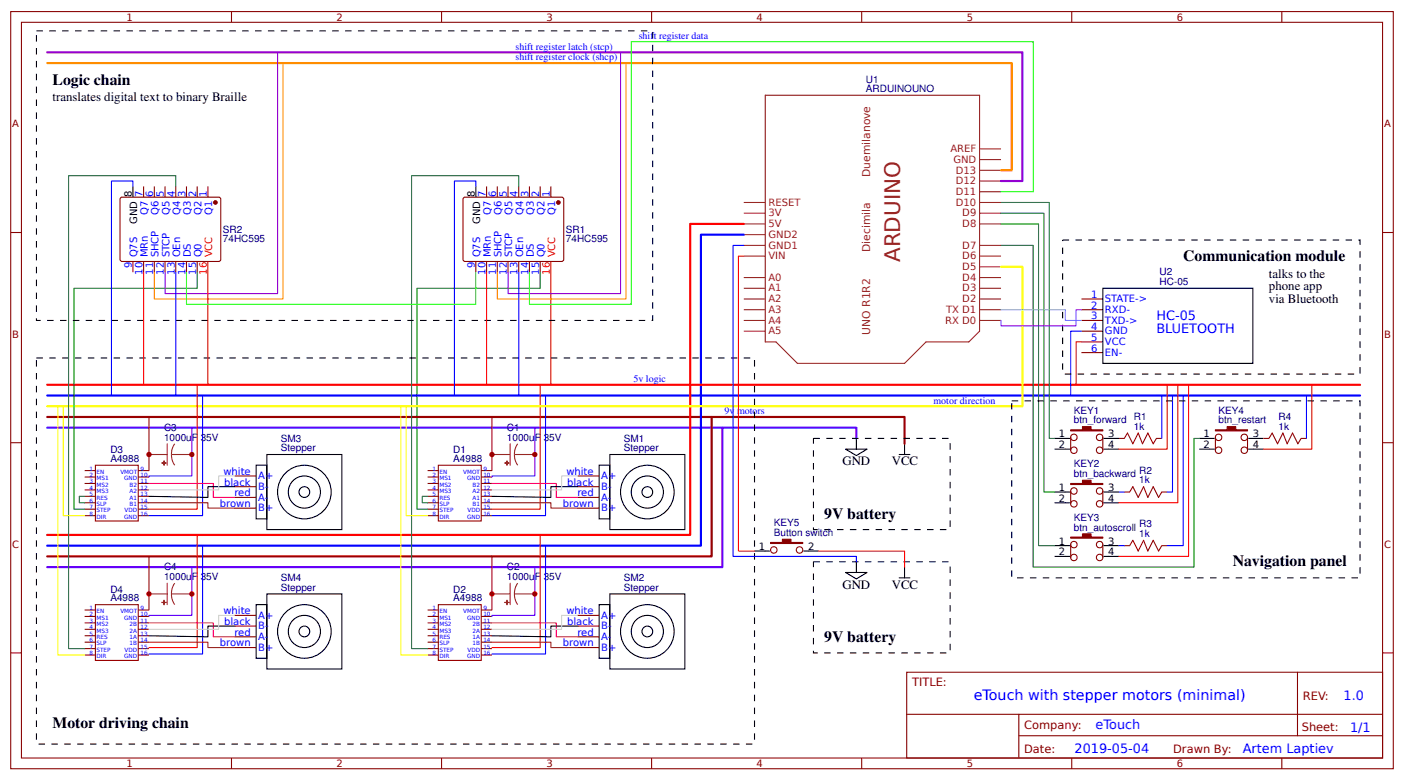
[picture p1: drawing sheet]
<svg xmlns="http://www.w3.org/2000/svg" width="347mm" height="192mm" viewBox="0 0 347 192" stroke-linecap="round" stroke-linejoin="round" font-family="sans-serif">
<g fill="none" stroke="#800" stroke-width=".26">
<path d="M2.6 2.9h341.4v186.8h-341.4zM5.3 5.5h336v181.5h-336zM57.1 2.9v2.6M109 2.9v2.6M160.9 2.9v2.6M212.7 2.9v2.6M264.6 2.9v2.6M316.4 2.9v2.6M2.6 57.4h2.7M29.9 48.7h24.3l.3 .5-.1 15-.4 .3-24.1-.1-.3-.4v-14.8zM35.5 46v2.6M38.1 46v2.6"/>
<path d="M40.7 46v2.6M43.4 46v2.6M46 46v2.6M48.7 46v2.6M51.3 46v2.6M114.6 48.7h24.3l.3 .5-.1 15-.5 .3-24-.1-.3-.4v-14.8zM120.1 46v2.6M122.8 46v2.6M125.4 46v2.6M128.1 46v2.6M130.7 46v2.6M133.3 46v2.6"/>
<path d="M136 46v2.6M341.3 57.4h2.7M32.8 64.5v2.7M35.5 64.5v2.7M38.1 64.5v2.7M40.7 64.5v2.7M43.4 64.5v2.7M46 64.5v2.7M48.7 64.5v2.7M117.5 64.5v2.7M120.1 64.5v2.7M122.8 64.5v2.7"/>
<path d="M125.4 64.5v2.7M128.1 64.5v2.7M130.7 64.5v2.7M133.3 64.5v2.7M267 73.8h5.3M267 76.4h5.3M267 79.1h5.3M267 81.7h5.3M267 84.3h5.3M267 87h5.3M2.6 109.2h2.7M20.9 116.1h2.6"/>
<path d="M20.9 117.7h2.6M20.9 119.3h2.6M34.1 116.1h2.7M34.1 117.7h2.7M34.1 119.3h2.7M57.9 117.4h5.3M105.6 116.1h2.6M105.6 117.7h2.6M105.6 119.3h2.6M118.8 116.1h2.6M118.8 117.7h2.6M118.8 119.3h2.6"/>
<path d="M142.6 117.4h5.3M264.3 107.9v3.2M272.3 107.9v3.2M276.2 108.2h1.3M285.5 108.2h1.3M300 107.9v3.2M308 107.9v3.2M311.9 108.2h1.4M321.2 108.2h1.3M341.3 109.2h2.7M20.9 120.9h2.6M20.9 122.4h2.6"/>
<path d="M20.9 124h2.6M20.9 125.6h2.6M20.9 127.2h2.6M34.1 120.9h2.7M34.1 122.4h2.7M34.1 124h2.7M34.1 125.6h2.7M34.1 127.2h2.7M57.9 125.4h5.3M57.9 122.7h5.3M57.9 120.1h5.3M105.6 120.9h2.6"/>
<path d="M105.6 122.4h2.6M105.6 124h2.6M105.6 125.6h2.6M105.6 127.2h2.6M118.8 120.9h2.6M118.8 122.4h2.6M118.8 124h2.6M118.8 125.6h2.6M118.8 127.2h2.6M142.6 125.4h5.3M142.6 122.7h5.3M142.6 120.1h5.3"/>
<path d="M264.3 121.1v3.2M264.3 134.4v3.1M272.3 121.1v3.2M272.3 134.4v3.1M277.5 121.4h1.4M277.5 134.6h1.4M286.8 121.4h1.3M286.8 134.6h1.3M20.9 150.5h2.6M20.9 152.1h2.6M20.9 153.7h2.6M20.9 155.3h2.6"/>
<path d="M20.9 156.8h2.6M20.9 158.4h2.6M34.1 150.5h2.7M34.1 152.1h2.7M34.1 153.7h2.7M34.1 155.3h2.7M34.1 156.8h2.7M34.1 158.4h2.7M57.9 159.8h5.3M57.9 157.1h5.3M57.9 154.5h5.3M57.9 151.8h5.3"/>
<path d="M105.6 150.5h2.6M105.6 152.1h2.6M105.6 153.7h2.6M105.6 155.3h2.6M105.6 156.8h2.6M105.6 158.4h2.6M118.8 150.5h2.6M118.8 152.1h2.6M118.8 153.7h2.6M118.8 155.3h2.6M118.8 156.8h2.6M118.8 158.4h2.6"/>
<path d="M142.6 159.8h5.3M142.6 157.1h5.3M142.6 154.5h5.3M142.6 151.8h5.3M2.6 161.1h2.7M20.9 160h2.6M20.9 161.6h2.6M34.1 160h2.7M34.1 161.6h2.7M105.6 160h2.6M105.6 161.6h2.6M118.8 160h2.6"/>
<path d="M118.8 161.6h2.6M223.8 165.8h117.5v21.2h-117.5zM223.9 176.2h117.3M251.5 176.2v10.6M320.3 165.9v15.6M341.3 161.1h2.7M57.1 187v2.7M109 187v2.7M160.9 187v2.7M212.7 187v2.7M251.5 181.5h89.7M264.6 187v2.7"/>
<path d="M316.4 187v2.7"/>
<circle cx="265.1" cy="111.1" r=".8"/>
<circle cx="265.1" cy="107.9" r=".8"/>
<circle cx="271.5" cy="107.9" r=".8"/>
<circle cx="271.5" cy="111.1" r=".8"/>
<circle cx="300.8" cy="107.9" r=".8"/>
<circle cx="300.8" cy="111.1" r=".8"/>
<circle cx="307.2" cy="107.9" r=".8"/>
<circle cx="307.2" cy="111.1" r=".8"/>
<circle cx="191" cy="135.7" r=".8"/>
<circle cx="197.4" cy="135.7" r=".8"/>
<circle cx="265.1" cy="124.3" r=".8"/>
<circle cx="265.1" cy="134.4" r=".8"/>
<circle cx="265.1" cy="137.5" r=".8"/>
<circle cx="265.1" cy="121.1" r=".8"/>
<circle cx="271.5" cy="137.5" r=".8"/>
<circle cx="271.5" cy="134.4" r=".8"/>
<circle cx="271.5" cy="124.3" r=".8"/>
<circle cx="271.5" cy="121.1" r=".8"/>
</g>
<g fill="none" stroke="#8d2323" stroke-width=".26">
<path d="M188.9 23.5h52.9v58.2l-2.6 2.6h-10.6l-5.3 5.3h-26.5l-5.2-5.3h-2.7zM241.8 39.4h5.3M241.8 36.7h5.3M183.6 55.2h5.3M183.6 52.6h5.3M183.6 50h5.3M183.6 57.9h5.3M241.8 55.2h5.3M241.8 52.6h5.3M241.8 50h5.3M241.8 47.3h5.3M241.8 44.7h5.3"/>
<path d="M241.8 42h5.3M183.6 79.1h5.3M183.6 76.4h5.3M183.6 73.8h5.3M183.6 71.1h5.3M183.6 68.5h5.3M183.6 63.2h5.3M183.6 60.5h5.3M241.8 79.1h5.3M241.8 76.4h5.3M241.8 73.8h5.3M241.8 71.1h5.3"/>
<path d="M241.8 68.5h5.3M241.8 65.8h5.3M241.8 63.2h5.3M241.8 60.5h5.3M183.6 81.7h5.3M36.8 112.1h4.5M41.3 109.5v5.3M42.3 112.1l.2 1.4 .6 1.3M42.3 112.1h5.1M43.1 109.5l-.6 1.2-.2 1.4M121.4 112.1h4.5M125.9 109.5v5.3"/>
<path d="M127 112.1l.2 1.4 .6 1.3M127 112.1h5M127.8 109.5l-.6 1.2-.2 1.4M36.8 146.5h4.5M41.3 143.9v5.3M42.3 146.5l.2 1.4 .6 1.3M42.3 146.5h5.1M43.1 143.9l-.6 1.2-.2 1.4M121.4 146.5h4.5M125.9 143.9v5.3M127 146.5l.2 1.4 .6 1.3M127 146.5h5"/>
<path d="M127.8 143.9l-.6 1.2-.2 1.4"/>
</g>
<g fill="#800" stroke="#800" stroke-width=".26">
<path d="M264.3 106h2.9v-.7h2.1v.7h3v.3h-8z"/>
<path d="M264.3 119.3h2.9v-.8h2.1v.8h3v.2h-8z"/>
<path d="M264.3 132.5h2.9v-.8h2.1v.8h3v.3h-8z"/>
<path d="M300 106h2.9v-.7h2.2v.7h2.9v.3h-8z"/>
<path d="M190.2 133.8h2.9v-.8h2.2v.8h2.9v.3h-8z"/>
<circle cx="137.8" cy="50" r=".4"/>
<circle cx="53.2" cy="50" r=".4"/>
</g>
<g fill="none" stroke="#000" stroke-width=".26">
<path d="M32.8 46v2.6M117.5 46v2.6M272.3 71.1h37v18.5h-37zM63.2 114.8h2.7v13.2h-2.7zM65.9 112.1h18.5v18.6h-18.5zM147.9 114.8h2.6v13.2h-2.6zM150.5 112.1h18.6v18.6h-18.6zM208.8 110.8h5.2l-2.6 1.6zM211.4 108.2v2.6M222 112.1h2.6M223.3 109.5v2.6M260.3 108.2h3.8"/>
<path d="M260.3 110.8h3.8M272.5 108.2h3.7M272.5 110.8h3.7M296.1 108.2h3.7M296.1 110.8h3.7M308.2 108.2h3.7M308.2 110.8h3.7M57.9 120.1h-6.6v2.6l-14.5-.3M142.6 120.1h-6.6v2.6l-14.6-.3M186.3 135.9h3.7M198.4 135.9h3.7M211.4 138.6v2.6"/>
<path d="M223.3 139.9v2.7M260.3 121.4h3.8M260.3 124h3.8M260.3 134.6h3.8M260.3 137.3h3.8M272.5 121.4h3.7M272.5 124h3.7M272.5 134.6h3.7M272.5 137.3h3.7M57.9 154.5h-6.6v2.6l-14.5-.3M63.2 149.2h2.7v13.2h-2.7zM65.9 146.5h18.5v18.5h-18.5z"/>
<path d="M142.6 154.5h-6.6v2.6l-14.6-.3M147.9 149.2h2.6v13.2h-2.6zM150.5 146.5h18.6v18.5h-18.6zM208.8 141.2h5.2l-2.6 1.6zM222 142.6h2.6"/>
<circle cx="75.1" cy="121.4" r="6.6"/>
<circle cx="75.1" cy="121.4" r="4"/>
<circle cx="75.1" cy="121.4" r="1.32"/>
<circle cx="159.8" cy="121.4" r="6.6"/>
<circle cx="159.8" cy="121.4" r="4"/>
<circle cx="159.8" cy="121.4" r="1.32"/>
<circle cx="75.1" cy="155.8" r="6.6"/>
<circle cx="75.1" cy="155.8" r="4"/>
<circle cx="75.1" cy="155.8" r="1.32"/>
<circle cx="159.8" cy="155.8" r="6.6"/>
<circle cx="159.8" cy="155.8" r="4"/>
<circle cx="159.8" cy="155.8" r="1.32"/>
</g>
<g fill="none" stroke="#f00" stroke-width=".26">
<path d="M35.5 67.2v27.7M51.3 64.5v30.4M120.1 67.2v27.7M136 64.5v30.4M183.6 63.2h-1.3v72.7h4M48.7 94.9v30.7h-11.9M133.3 94.9v30.7h-11.9M267 84.3h-1.4v10.6M288.1 94.9v15.9h-11.9M290.8 94.9v29.1h-14.6M293.4 94.9v42.4h-17.2M323.8 94.9v15.9h-11.9"/>
<path d="M48.7 132v27.8h-11.9M133.3 132v27.8h-11.9M202.1 135.9h21.2v4"/>
</g>
<path d="M23.5 114.8h10.6v13.7h-10.6zM36.8 102.9v13.2M108.2 114.8h10.6v13.7h-10.6zM121.4 102.9v13.2M36.8 137.3v13.2M121.4 137.3v13.2M23.5 149.2h10.6v13.7h-10.6zM108.2 149.2h10.6v13.7h-10.6z" fill="none" stroke="#900" stroke-width=".26"/>
<path d="M43.4 46v-2.7h-26.5v116.7h4M128.1 46v-2.7h-26.5v116.7h4M247.1 50h11.9v58.2h1.3M247.1 52.6h10.6v68.8h2.6M247.1 55.2h9.3v79.4h3.9M48.7 67.2v3.9h-30.4v54.5h2.6M133.3 67.2v3.9h-30.4v54.5h2.7M247.1 60.5h8v79.4h39.6v-31.7h1.4M20.9 122.4h-1.3v1.6h1.3M105.6 122.4h-1.4v1.6h1.4" fill="none" stroke="#080" stroke-width=".26"/>
<path d="M183.6 55.2h-13.2v39.7h-158.8M335.8 94.9h-165.4v37.1h-158.8" fill="none" stroke="#f00" stroke-width=".53"/>
<path d="M183.6 57.9h-10.6v39.7h-161.4M335.8 97.6h-162.8v37h-161.4" fill="none" stroke="#00f" stroke-width=".53"/>
<path d="M11.6 15.6h238.2v26.4h-2.7" fill="none" stroke="#ff8c00" stroke-width=".53"/>
<path d="M11.6 12.9h240.8v31.8h-5.3" fill="none" stroke="#9400d3" stroke-width=".53"/>
<path d="M68.5 12.9v59.5h-27.8v-5.2M153.2 12.9v59.5h-27.8v-5.2" fill="none" stroke="#9400d3" stroke-width=".26"/>
<path d="M69.8 15.6v58.2h-31.7v-6.6M154.5 15.6v58.2h-31.7v-6.6" fill="none" stroke="#ff8c00" stroke-width=".26"/>
<g fill="none" stroke="#00f" stroke-width=".26">
<path d="M32.8 46v-1.3h-5.3v52.9M117.5 46v-1.3h-5.3v52.9M43.4 67.2v30.4M128.1 67.2v30.4M183.6 60.5h-2.6v76.8h30.4v1.3M50 97.6v29.6h-13.2M134.7 97.6v29.6h-13.3M267 81.7h-2.7v15.9M285.5 97.6h1.3v10.6M289.5 97.6v23.8h-1.4M292.1 97.6v37h-4M322.5 97.6v10.6"/>
<path d="M50 134.6v26.7h-13.2M134.7 134.6v26.7h-13.3M276.2 121.4h1.3M276.2 134.6h1.3"/>
</g>
<path d="M11.6 105.5h199.8v2.7M178.3 105.5v34.4h-166.7" fill="none" stroke="#60f" stroke-width=".53"/>
<path d="M11.6 102.9h211.7v6.6M175.7 102.9v34.4h-164.1" fill="none" stroke="#900" stroke-width=".53"/>
<path d="M247.1 47.3h8v-37h-99.3v64.8h-25.1v-7.9" fill="none" stroke="#0f0" stroke-width=".26"/>
<path d="M247.1 65.8h5.3v34.4h-240.8" fill="none" stroke="#ff0" stroke-width=".53"/>
<path d="M14.3 100.2v61.4h6.6M15.6 100.2v27h5.3M99 100.2v61.4h6.6M100.3 100.2v27h5.3" fill="none" stroke="#ff0" stroke-width=".26"/>
<path d="M277.5 108.2l.8-1.4 1.4 2.7 1.3-2.7 1 2.7 1.4-2.7 1.3 2.7 .8-1.3M313.3 108.2l.8-1.4 1.3 2.7 1.3-2.7 1.1 2.7 1.3-2.7 1.3 2.7 .8-1.3M278.9 121.4l.8-1.3 1.3 2.6 1.3-2.6 1.1 2.6 1.3-2.6 1.3 2.6 .8-1.3M278.9 134.6l.8-1.3 1.3 2.6 1.3-2.6 1.1 2.6 1.3-2.6 1.3 2.6 .8-1.3" fill="none" stroke="#a00000" stroke-width=".26"/>
<g fill="#8d2323" stroke="#8d2323" stroke-width=".26">
<path d="M125.1 113.7l.1 1.1z"/>
<path d="M124.6 114.2h1.1z"/>
<path d="M125.1 148.1l.1 1.1z"/>
<path d="M124.6 148.6h1.1z"/>
<path d="M40.5 113.7v1.1z"/>
<path d="M40 114.2h1z"/>
<path d="M40.5 148.1v1.1z"/>
<path d="M40 148.6h1z"/>
</g>
<path d="M47.4 105.5v11.9h-10.6v.3M132 105.5v11.9h-10.6v.3M47.4 139.9v11.9h-10.6v.3M132 139.9v11.9h-10.6v.3" fill="none" stroke="#60f" stroke-width=".26"/>
<path d="M9 7.6h152.1v71.5h-152.1zM262.3 59.2h73.5v33.1h-73.5zM9 88.3h177.3v95.3h-177.3zM249.8 98.9h86v43.7h-86zM200.8 108.2h33.8v22.5h-33.8zM200.8 138.6h33.8v22.5h-33.8z" fill="none" stroke="#000" stroke-width=".26" stroke-dasharray="1.6 1.6" stroke-linecap="butt"/>
<path d="M36.8 124h14.5v1.4h6.6M121.4 124h14.6v1.4h6.6M36.8 158.4h14.5v1.4h6.6M121.4 158.4h14.6v1.4h6.6" fill="none" stroke="#930" stroke-width=".26"/>
<path d="M36.8 119.3h15.9v3.4h5.2M121.4 119.3h15.9v3.4h5.3M36.8 153.7h15.9v3.4h5.2M121.4 153.7h15.9v3.4h5.3" fill="none" stroke="#f06" stroke-width=".26"/>
<path d="M57.9 117.4h-3.9v3.5h-17.2M142.6 117.4h-4v3.5h-17.2M57.9 151.8h-3.9v3.5h-17.2M142.6 151.8h-4v3.5h-17.2" fill="none" stroke="#ccc" stroke-width=".26"/>
<path d="M46 67.2v7.9h71.5v-7.9" fill="none" stroke="#6f0" stroke-width=".26"/>
<path d="M247.1 76.4h15.9v2.7h4" fill="none" stroke="#0ff" stroke-width=".26"/>
<path d="M267 76.4h-1.4v4h-18.5v-1.3" fill="none" stroke="#90f" stroke-width=".26"/>
<g fill="#c00">
<circle cx="36.8" cy="146.5" r=".66"/>
<circle cx="47.4" cy="146.5" r=".66"/>
<circle cx="36.8" cy="112.1" r=".66"/>
<circle cx="47.4" cy="112.1" r=".66"/>
<circle cx="132" cy="112.1" r=".66"/>
<circle cx="121.4" cy="112.1" r=".66"/>
<circle cx="132" cy="146.5" r=".66"/>
<circle cx="121.4" cy="146.5" r=".66"/>
</g>
<text font-size="5.3" fill="#8d2323" x="222.2" y="64.7" transform="rotate(-90 222.2 64.7)">ARDUINO</text>
<g font-size="3.9">
<text x="13" y="20.8">Logic chain</text>
<text x="292.1" y="64.5">Communication module</text>
<text x="203.5" y="128">9V battery</text>
<text x="304.3" y="139.5">Navigation panel</text>
<text x="203.5" y="158.4">9V battery</text>
<text x="13" y="179.6">Motor driving chain</text>
</g>
<text font-size="3.5" fill="#00f" x="240.4" y="172.6">eTouch with stepper motors (minimal)</text>
<g font-size="3.2">
<text x="13" y="24.8">translates digital text to binary Braille</text>
<text x="313.3" y="68.5">talks to the</text>
<text x="313.3" y="71.6">phone app</text>
<text x="313.3" y="74.8">via Bluetooth</text>
<text x="208" y="114.8">GND</text>
<text x="220.1" y="114.8">VCC</text>
<text x="208" y="145.2">GND</text>
<text x="220.1" y="145.2">VCC</text>
</g>
<g font-size="3.2" fill="#00f">
<text x="285.5" y="79.1">HC-05</text>
<text x="285.5" y="82.2">BLUETOOTH</text>
<text x="331.7" y="172.8">1.0</text>
<text x="270.5" y="180">eTouch</text>
<text x="265.3" y="185.8">2019-05-04</text>
<text x="306.8" y="185.8">Artem Laptiev</text>
<text x="333.3" y="180.5">1/1</text>
</g>
<g font-size="2.8" fill="#800">
<text x="225.2" y="169.3">TITLE:</text>
<text x="321.6" y="172.8">REV:</text>
<text x="252.8" y="179.9">Company:</text>
<text x="252.8" y="185.7">Date:</text>
<text x="289.6" y="185.8">Drawn By:</text>
<text x="321.4" y="180.4">Sheet:</text>
</g>
<g font-size="2.6" fill="#8d2323">
<text x="214.8" y="43.6" transform="rotate(-90 214.8 43.6)">Duemilanove</text>
<text x="214.8" y="62.2" transform="rotate(-90 214.8 62.2)">Diecimila</text>
<text x="214.8" y="82.5" transform="rotate(-90 214.8 82.5)">UNO R1R2</text>
</g>
<g font-size="2.5" fill="#800">
<text x="31.2" y="5.1">1</text>
<text x="83.1" y="5.1">2</text>
<text x="134.9" y="5.1">3</text>
<text x="186.8" y="5.1">4</text>
<text x="238.7" y="5.1">5</text>
<text x="290.5" y="5.1">6</text>
<text x="3" y="31.4">A</text>
<text x="341.7" y="31.4">A</text>
<text x="3" y="83.3">B</text>
<text x="341.7" y="83.3">B</text>
<text x="3" y="135.1">C</text>
<text x="341.7" y="135.1">C</text>
<text x="31.2" y="189.3">1</text>
<text x="83.1" y="189.3">2</text>
<text x="134.9" y="189.3">3</text>
<text x="186.8" y="189.3">4</text>
<text x="238.7" y="189.3">5</text>
<text x="290.5" y="189.3">6</text>
</g>
<g font-size="2.5" fill="#00f">
<text x="157.7" y="9.6">shift register data</text>
<text x="127.3" y="12.3">shift register latch (stcp)</text>
<text x="127.3" y="14.9">shift register clock (shcp)</text>
<text x="35.2" y="48.5" transform="rotate(-90 35.2 48.5)">7</text>
<text x="36.5" y="53.1" transform="rotate(-90 36.5 53.1)">Q7</text>
<text x="37.8" y="48.5" transform="rotate(-90 37.8 48.5)">6</text>
<text x="39.2" y="53.1" transform="rotate(-90 39.2 53.1)">Q6</text>
<text x="40.5" y="48.5" transform="rotate(-90 40.5 48.5)">5</text>
<text x="41.8" y="53.1" transform="rotate(-90 41.8 53.1)">Q5</text>
<text x="43.1" y="48.5" transform="rotate(-90 43.1 48.5)">4</text>
<text x="44.4" y="53.1" transform="rotate(-90 44.4 53.1)">Q4</text>
<text x="45.8" y="48.5" transform="rotate(-90 45.8 48.5)">3</text>
<text x="47.1" y="53.1" transform="rotate(-90 47.1 53.1)">Q3</text>
<text x="48.4" y="48.5" transform="rotate(-90 48.4 48.5)">2</text>
<text x="49.7" y="53.1" transform="rotate(-90 49.7 53.1)">Q2</text>
<text x="51.1" y="48.5" transform="rotate(-90 51.1 48.5)">1</text>
<text x="52.4" y="53.1" transform="rotate(-90 52.4 53.1)">Q1</text>
<text x="119.9" y="48.5" transform="rotate(-90 119.9 48.5)">7</text>
<text x="121.2" y="53.1" transform="rotate(-90 121.2 53.1)">Q7</text>
<text x="122.5" y="48.5" transform="rotate(-90 122.5 48.5)">6</text>
<text x="123.8" y="53.1" transform="rotate(-90 123.8 53.1)">Q6</text>
<text x="125.1" y="48.5" transform="rotate(-90 125.1 48.5)">5</text>
<text x="126.5" y="53.1" transform="rotate(-90 126.5 53.1)">Q5</text>
<text x="127.8" y="48.5" transform="rotate(-90 127.8 48.5)">4</text>
<text x="129.1" y="53.1" transform="rotate(-90 129.1 53.1)">Q4</text>
<text x="130.4" y="48.5" transform="rotate(-90 130.4 48.5)">3</text>
<text x="131.8" y="53.1" transform="rotate(-90 131.8 53.1)">Q3</text>
<text x="133.1" y="48.5" transform="rotate(-90 133.1 48.5)">2</text>
<text x="134.4" y="53.1" transform="rotate(-90 134.4 53.1)">Q2</text>
<text x="135.7" y="48.5" transform="rotate(-90 135.7 48.5)">1</text>
<text x="137.1" y="53.1" transform="rotate(-90 137.1 53.1)">Q1</text>
<text x="33.9" y="63.5" transform="rotate(-90 33.9 63.5)">Q7S</text>
<text x="36.5" y="63.5" transform="rotate(-90 36.5 63.5)">MRn</text>
<text x="39.2" y="63.5" transform="rotate(-90 39.2 63.5)">SHCP</text>
<text x="41.8" y="63.5" transform="rotate(-90 41.8 63.5)">STCP</text>
<text x="44.4" y="63.5" transform="rotate(-90 44.4 63.5)">OEn</text>
<text x="47.1" y="63.5" transform="rotate(-90 47.1 63.5)">DS</text>
<text x="49.7" y="63.5" transform="rotate(-90 49.7 63.5)">Q0</text>
<text x="118.5" y="63.5" transform="rotate(-90 118.5 63.5)">Q7S</text>
<text x="121.2" y="63.5" transform="rotate(-90 121.2 63.5)">MRn</text>
<text x="123.8" y="63.5" transform="rotate(-90 123.8 63.5)">SHCP</text>
<text x="126.5" y="63.5" transform="rotate(-90 126.5 63.5)">STCP</text>
<text x="129.1" y="63.5" transform="rotate(-90 129.1 63.5)">OEn</text>
<text x="131.8" y="63.5" transform="rotate(-90 131.8 63.5)">DS</text>
<text x="134.4" y="63.5" transform="rotate(-90 134.4 63.5)">Q0</text>
<text x="32.5" y="66.2" transform="rotate(-90 32.5 66.2)">9</text>
<text x="35.2" y="67.8" transform="rotate(-90 35.2 67.8)">10</text>
<text x="37.8" y="67.8" transform="rotate(-90 37.8 67.8)">11</text>
<text x="40.5" y="67.8" transform="rotate(-90 40.5 67.8)">12</text>
<text x="43.1" y="67.8" transform="rotate(-90 43.1 67.8)">13</text>
<text x="45.8" y="67.8" transform="rotate(-90 45.8 67.8)">14</text>
<text x="48.4" y="67.8" transform="rotate(-90 48.4 67.8)">15</text>
<text x="117.2" y="66.2" transform="rotate(-90 117.2 66.2)">9</text>
<text x="119.9" y="67.8" transform="rotate(-90 119.9 67.8)">10</text>
<text x="122.5" y="67.8" transform="rotate(-90 122.5 67.8)">11</text>
<text x="125.1" y="67.8" transform="rotate(-90 125.1 67.8)">12</text>
<text x="127.8" y="67.8" transform="rotate(-90 127.8 67.8)">13</text>
<text x="130.4" y="67.8" transform="rotate(-90 130.4 67.8)">14</text>
<text x="133.1" y="67.8" transform="rotate(-90 133.1 67.8)">15</text>
<text x="269.4" y="73.5">1</text>
<text x="269.4" y="76.1">2</text>
<text x="272.8" y="74.6">STATE-&gt;</text>
<text x="272.8" y="77.2">RXD-</text>
<text x="269.4" y="78.8">3</text>
<text x="269.4" y="81.4">4</text>
<text x="272.8" y="79.9">TXD-&gt;</text>
<text x="272.8" y="82.5">GND</text>
<text x="269.4" y="84.1">5</text>
<text x="269.4" y="86.7">6</text>
<text x="272.8" y="85.1">VCC</text>
<text x="272.8" y="87.8">EN-</text>
<text x="156.4" y="94.3">5v logic</text>
<text x="230.5" y="99.6">motor direction</text>
<text x="178.9" y="102.2">9v motors</text>
<text x="55.2" y="117.2">white</text>
<text x="55.4" y="119.8">black</text>
<text x="63.8" y="118.2">A+</text>
<text x="139.8" y="117.2">white</text>
<text x="140" y="119.8">black</text>
<text x="148.4" y="118.2">A+</text>
<text x="54.3" y="125.1">brown</text>
<text x="57.9" y="122.4">red</text>
<text x="63.8" y="123.5">A-</text>
<text x="63.8" y="120.9">B-</text>
<text x="138.9" y="125.1">brown</text>
<text x="142.5" y="122.4">red</text>
<text x="148.4" y="123.5">A-</text>
<text x="148.4" y="120.9">B-</text>
<text x="63.8" y="126.2">B+</text>
<text x="148.4" y="126.2">B+</text>
<text x="55.2" y="151.6">white</text>
<text x="55.4" y="154.2">black</text>
<text x="63.8" y="155.3">B-</text>
<text x="63.8" y="152.6">A+</text>
<text x="139.8" y="151.6">white</text>
<text x="140" y="154.2">black</text>
<text x="148.4" y="155.3">B-</text>
<text x="148.4" y="152.6">A+</text>
<text x="54.3" y="159.5">brown</text>
<text x="57.9" y="156.8">red</text>
<text x="63.8" y="160.5">B+</text>
<text x="63.8" y="157.9">A-</text>
<text x="138.9" y="159.5">brown</text>
<text x="142.5" y="156.8">red</text>
<text x="148.4" y="160.5">B+</text>
<text x="148.4" y="157.9">A-</text>
</g>
<g font-size="2.5" fill="#000080">
<text x="213.8" y="22.7">ARDUINOUNO</text>
<text x="213.8" y="20.5">U1</text>
<text x="55" y="59.7">74HC595</text>
<text x="55" y="57.5">SR2</text>
<text x="139.7" y="59.7">74HC595</text>
<text x="139.7" y="57.5">SR1</text>
<text x="286.3" y="70.3">HC-05</text>
<text x="286.3" y="67.9">U2</text>
<text x="40.5" y="106.3">C3</text>
<text x="125.2" y="106.3">C1</text>
<text x="265.1" y="104.5">btn_forward</text>
<text x="265.1" y="102.1">KEY1</text>
<text x="279.9" y="106">1k</text>
<text x="279.9" y="103.7">R1</text>
<text x="300.8" y="104.5">btn_restart</text>
<text x="300.8" y="102.1">KEY4</text>
<text x="315.7" y="106">1k</text>
<text x="315.7" y="103.7">R4</text>
<text x="27.2" y="114">A4988</text>
<text x="27.2" y="111.8">D3</text>
<text x="40.5" y="108.7">1000uF 35V</text>
<text x="69.3" y="111.3">Stepper</text>
<text x="69.3" y="109">SM3</text>
<text x="111.9" y="114">A4988</text>
<text x="111.9" y="111.8">D1</text>
<text x="125.2" y="108.7">1000uF 35V</text>
<text x="154" y="111.3">Stepper</text>
<text x="154" y="109">SM1</text>
<text x="265.1" y="117.7">btn_backward</text>
<text x="265.1" y="115.3">KEY2</text>
<text x="281.3" y="119.3">1k</text>
<text x="281.3" y="116.9">R2</text>
<text x="191" y="129.9">KEY5</text>
<text x="265.1" y="130.9">btn_autoscroll</text>
<text x="265.1" y="128.5">KEY3</text>
<text x="281.3" y="130.1">R3</text>
<text x="191" y="132.2">Button switch</text>
<text x="281.3" y="132.5">1k</text>
<text x="40.5" y="143.1">1000uF 35V</text>
<text x="40.5" y="140.7">C4</text>
<text x="69.3" y="143.4">SM4</text>
<text x="125.2" y="143.1">1000uF 35V</text>
<text x="125.2" y="140.7">C2</text>
<text x="154" y="143.4">SM2</text>
<text x="27.2" y="148.4">A4988</text>
<text x="27.2" y="146.2">D4</text>
<text x="69.3" y="145.7">Stepper</text>
<text x="111.9" y="148.4">A4988</text>
<text x="111.9" y="146.2">D2</text>
<text x="154" y="145.7">Stepper</text>
</g>
<g font-size="2.5" fill="#8d2323">
<text x="234.6" y="37.5">AREF</text>
<text x="235.4" y="40.2">GND</text>
<text x="236" y="45.5">D12</text>
<text x="236" y="42.8">D13</text>
<text x="189.7" y="53.4">3V</text>
<text x="189.7" y="50.7">RESET</text>
<text x="236" y="50.7">D10</text>
<text x="236" y="48.1">D11</text>
<text x="237.6" y="53.4">D9</text>
<text x="189.7" y="58.7">GND2</text>
<text x="189.7" y="56">5V</text>
<text x="237.6" y="56">D8</text>
<text x="189.7" y="64">VIN</text>
<text x="189.7" y="61.3">GND1</text>
<text x="237.6" y="64">D6</text>
<text x="237.6" y="61.3">D7</text>
<text x="189.7" y="71.9">A1</text>
<text x="189.7" y="69.3">A0</text>
<text x="237.6" y="71.9">D3</text>
<text x="237.6" y="69.3">D4</text>
<text x="237.6" y="66.6">D5</text>
<text x="189.7" y="77.2">A3</text>
<text x="189.7" y="74.6">A2</text>
<text x="233.6" y="77.2">TX D1</text>
<text x="237.6" y="74.6">D2</text>
<text x="189.7" y="82.5">A5</text>
<text x="189.7" y="79.9">A4</text>
<text x="233.4" y="79.9">RX D0</text>
</g>
<g font-size="2.5">
<text x="32.5" y="48.5" transform="rotate(-90 32.5 48.5)">8</text>
<text x="117.2" y="48.5" transform="rotate(-90 117.2 48.5)">8</text>
<text x="33.9" y="55.3" transform="rotate(-90 33.9 55.3)">GND</text>
<text x="118.5" y="55.3" transform="rotate(-90 118.5 55.3)">GND</text>
<text x="261.4" y="107.9">1</text>
<text x="273.6" y="107.9">3</text>
<text x="297.1" y="107.9">1</text>
<text x="309.3" y="107.9">3</text>
<text x="261.4" y="110.5">2</text>
<text x="273.6" y="110.5">4</text>
<text x="297.1" y="110.5">2</text>
<text x="309.3" y="110.5">4</text>
<text x="261.4" y="121.1">1</text>
<text x="261.4" y="123.8">2</text>
<text x="273.6" y="121.1">3</text>
<text x="273.6" y="123.8">4</text>
<text x="187.3" y="135.7">1</text>
<text x="199.5" y="135.7">2</text>
<text x="261.4" y="134.4">1</text>
<text x="261.4" y="137">2</text>
<text x="273.6" y="134.4">3</text>
<text x="273.6" y="137">4</text>
</g>
<g font-size="2.5" fill="#f00">
<text x="52.4" y="63.5" transform="rotate(-90 52.4 63.5)">VCC</text>
<text x="137.1" y="63.5" transform="rotate(-90 137.1 63.5)">VCC</text>
<text x="51.1" y="67.8" transform="rotate(-90 51.1 67.8)">16</text>
<text x="135.7" y="67.8" transform="rotate(-90 135.7 67.8)">16</text>
</g>
<g font-size="1.4" fill="#00f">
<text x="22.1" y="116.1">1</text>
<text x="22.1" y="117.7">2</text>
<text x="22.1" y="119.3">3</text>
<text x="23.8" y="116.9">EN</text>
<text x="23.8" y="118.5">MS1</text>
<text x="29.7" y="116.9">VMOT</text>
<text x="30.6" y="118.5">GND</text>
<text x="34.7" y="116.1">9</text>
<text x="34.7" y="117.7">10</text>
<text x="34.7" y="119.3">11</text>
<text x="106.8" y="116.1">1</text>
<text x="106.8" y="117.7">2</text>
<text x="106.8" y="119.3">3</text>
<text x="108.5" y="116.9">EN</text>
<text x="108.5" y="118.5">MS1</text>
<text x="114.4" y="116.9">VMOT</text>
<text x="115.3" y="118.5">GND</text>
<text x="119.3" y="116.1">9</text>
<text x="119.3" y="117.7">10</text>
<text x="119.3" y="119.3">11</text>
<text x="22.1" y="120.9">4</text>
<text x="22.1" y="122.4">5</text>
<text x="22.1" y="124">6</text>
<text x="22.1" y="125.6">7</text>
<text x="23.8" y="120.1">MS2</text>
<text x="23.8" y="121.7">MS3</text>
<text x="23.8" y="123.2">RES</text>
<text x="23.8" y="124.8">SLP</text>
<text x="32" y="120.1">B2</text>
<text x="32" y="124.8">B1</text>
<text x="32" y="121.7">A2</text>
<text x="32" y="123.2">A1</text>
<text x="34.7" y="120.9">12</text>
<text x="34.7" y="122.4">13</text>
<text x="34.7" y="124">14</text>
<text x="34.7" y="125.6">15</text>
<text x="106.8" y="120.9">4</text>
<text x="106.8" y="122.4">5</text>
<text x="106.8" y="124">6</text>
<text x="106.8" y="125.6">7</text>
<text x="108.5" y="120.1">MS2</text>
<text x="108.5" y="121.7">MS3</text>
<text x="108.5" y="123.2">RES</text>
<text x="108.5" y="124.8">SLP</text>
<text x="116.7" y="120.1">B2</text>
<text x="116.7" y="124.8">B1</text>
<text x="116.7" y="121.7">A2</text>
<text x="116.7" y="123.2">A1</text>
<text x="119.3" y="120.9">12</text>
<text x="119.3" y="122.4">13</text>
<text x="119.3" y="124">14</text>
<text x="119.3" y="125.6">15</text>
<text x="22.1" y="127.2">8</text>
<text x="23.8" y="126.4">STEP</text>
<text x="23.8" y="128">DIR</text>
<text x="30.6" y="128">GND</text>
<text x="30.7" y="126.4">VDD</text>
<text x="34.7" y="127.2">16</text>
<text x="106.8" y="127.2">8</text>
<text x="108.5" y="126.4">STEP</text>
<text x="108.5" y="128">DIR</text>
<text x="115.3" y="128">GND</text>
<text x="115.4" y="126.4">VDD</text>
<text x="119.3" y="127.2">16</text>
<text x="22.1" y="150.5">1</text>
<text x="22.1" y="152.1">2</text>
<text x="22.1" y="153.7">3</text>
<text x="22.1" y="155.3">4</text>
<text x="23.8" y="151.3">EN</text>
<text x="23.8" y="152.9">MS1</text>
<text x="23.8" y="154.5">MS2</text>
<text x="29.7" y="151.3">VMOT</text>
<text x="30.6" y="152.9">GND</text>
<text x="32" y="154.5">2B</text>
<text x="34.7" y="150.5">9</text>
<text x="34.7" y="152.1">10</text>
<text x="34.7" y="153.7">11</text>
<text x="34.7" y="155.3">12</text>
<text x="106.8" y="150.5">1</text>
<text x="106.8" y="152.1">2</text>
<text x="106.8" y="153.7">3</text>
<text x="106.8" y="155.3">4</text>
<text x="108.5" y="151.3">EN</text>
<text x="108.5" y="152.9">MS1</text>
<text x="108.5" y="154.5">MS2</text>
<text x="114.4" y="151.3">VMOT</text>
<text x="115.3" y="152.9">GND</text>
<text x="116.7" y="154.5">2B</text>
<text x="119.3" y="150.5">9</text>
<text x="119.3" y="152.1">10</text>
<text x="119.3" y="153.7">11</text>
<text x="119.3" y="155.3">12</text>
<text x="22.1" y="156.8">5</text>
<text x="22.1" y="158.4">6</text>
<text x="22.1" y="160">7</text>
<text x="22.1" y="161.6">8</text>
<text x="23.8" y="156.1">MS3</text>
<text x="23.8" y="157.6">RES</text>
<text x="23.8" y="159.2">SLP</text>
<text x="23.8" y="160.8">STEP</text>
<text x="30.7" y="160.8">VDD</text>
<text x="32" y="159.2">1B</text>
<text x="32" y="156.1">2A</text>
<text x="32" y="157.6">1A</text>
<text x="34.7" y="156.8">13</text>
<text x="34.7" y="158.4">14</text>
<text x="34.7" y="160">15</text>
<text x="34.7" y="161.6">16</text>
<text x="106.8" y="156.8">5</text>
<text x="106.8" y="158.4">6</text>
<text x="106.8" y="160">7</text>
<text x="106.8" y="161.6">8</text>
<text x="108.5" y="156.1">MS3</text>
<text x="108.5" y="157.6">RES</text>
<text x="108.5" y="159.2">SLP</text>
<text x="108.5" y="160.8">STEP</text>
<text x="115.4" y="160.8">VDD</text>
<text x="116.7" y="159.2">1B</text>
<text x="116.7" y="156.1">2A</text>
<text x="116.7" y="157.6">1A</text>
<text x="119.3" y="156.8">13</text>
<text x="119.3" y="158.4">14</text>
<text x="119.3" y="160">15</text>
<text x="119.3" y="161.6">16</text>
<text x="23.8" y="162.4">DIR</text>
<text x="30.6" y="162.4">GND</text>
<text x="108.5" y="162.4">DIR</text>
<text x="115.3" y="162.4">GND</text>
</g>
</svg>
